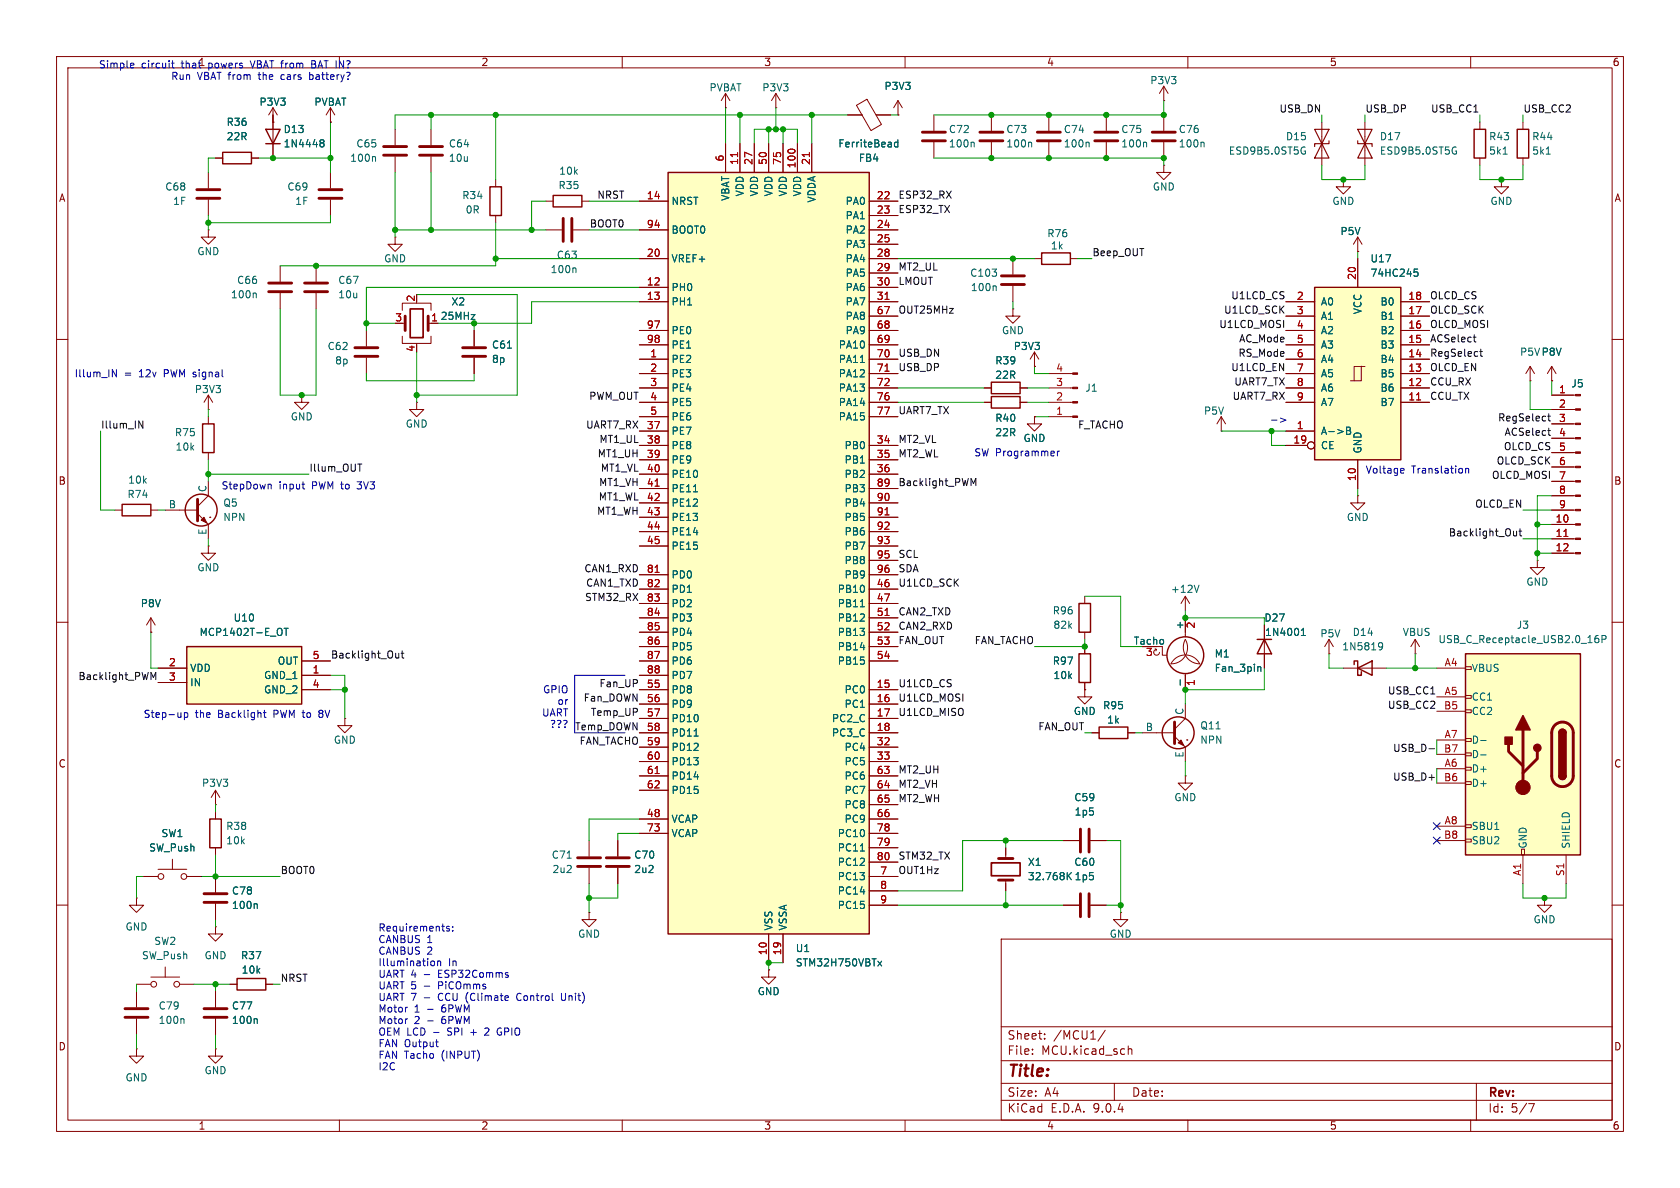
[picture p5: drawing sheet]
<svg xmlns="http://www.w3.org/2000/svg" width="297mm" height="210mm" viewBox="0 0 297 210" stroke-linecap="round" stroke-linejoin="round" font-family="sans-serif">
<g fill="none" stroke="#840000" stroke-width=".18">
<path d="M10 10h277v190h-277zM12 12h273v186h-273zM48.3 19.1l-.8 1.2M48.3 19.1l.7 1.2M48.3 19.1v2.5M60 10v2M110 10v2M128.3 19.1h.1M128.3 16.5l-.8 1.3M128.3 16.5l.7 1.3M128.3 16.5v2.6M137.2 19.1h.1"/>
<path d="M137.2 16.5l-.8 1.3M137.2 16.5l.7 1.3M137.2 16.5v2.6M151.4 18.6l1.9-1 2.5 4.4-1.8 1.1zM160 10v2M210 10v2M260 10v2M48.3 21.6h.1M96.5 35.6h1.3M102.9 35.6h1.2M149.9 20.3h2.5M154.9 20.3h2.6"/>
<path d="M241.3 21.6v7.6M261.6 21.6v1.3M261.6 27.9v1.3M265.4 31.8v1.2h1.3l-1.3 1.3-1.2-1.3h1.2M265.4 31.8h.1M269.2 21.6v1.3M269.2 27.9v1.3M64.8 58.4v2.8M96.5 40.6h2.8M101.3 40.6h2.8M179.1 54.6v1.3h1.2l-1.2 1.3-1.3-1.3h1.3M179.1 54.6h.1"/>
<path d="M179.1 45.7v2.8M179.1 50.5v2.8M10 60h2M36.8 72.4h.1M36.8 69.9l-.7 1.2M36.8 69.9l.8 1.2M36.8 69.9v2.5M36.8 73.7v1.2M53.3 69.9v1.2h-1.2l1.2 1.3 1.3-1.3h-1.3M53.3 69.9h.1M64.8 63.2v2.8M185.4 73.7h4.2"/>
<path d="M185.4 71.1h4.2M185.4 68.6h4.2M185.4 66h4.2M285 60h2M36.8 80v1.3M10 110h2M26.7 111.8h.1M26.7 109.2l-.8 1.3M26.7 109.2l.7 1.3M26.7 109.2v2.6M191.8 114.3v1.3M204.2 114.7l.3 .1"/>
<path d="M204.5 114.8l-.3 .1-.2 .2 .1 .6 .5 .1 .3-.2 .1-.3M204.5 114.8l-.2 .3M205.5 114.3v1.5h.7M209.5 113a2.86 2.86 0 0 1-2.5 4.3 2.84 2.84 0 0 1 2.6-1.5 2.84 2.84 0 0 1 2.5 1.5 2.92 2.92 0 0 1-2.6-4.3zM209.5 105.4v2.6M209.5 109.2v3.4M209.5 119.1v2.8M209.5 105.4l-.7 1.3M209.5 105.4l.8 1.3M285 110h2M61 127v1.3h1.2l-1.2 1.2-1.3-1.2h1.3M61 127h.1"/>
<path d="M191.8 121.9v1.3h1.2l-1.2 1.3-1.3-1.3h1.3M191.8 121.9h.1M191.8 120.7v1.2M193 129.5h1.3M199.4 129.5h1.3M201.9 129.5h5.7M207.6 130.2l1.9 1.9v2.5M209.5 137.2v1.2h1.3l-1.3 1.3-1.2-1.3h1.2M209.5 137.2h.1M209.5 124.5v2.5l-1.9 1.9M209.8 130.8h.1M109.2 148.6v2.8"/>
<path d="M109.2 153.4v2.8M177.8 149.9v1.9M177.8 155.6v1.9M188 148.6h2.8M192.8 148.6h2.8M10 160h2M135.9 171.5v1.2h1.3l-1.3 1.3-1.3-1.3h1.3M135.9 171.5h.1M177 166h108v32h-108zM285 160h2M60 198v2M110 198v2"/>
<path d="M160 198v2M177 194.5h108M177 191.5h108M177 187.5h108M177 181.5h108M182.5 186.3v.1M182.5 185.5v.1M184.7 183.6v.1M184.7 182.8v.1M195.4 182.1l-1.3 2M197 191.5v3M199.5 184.9v1.5"/>
<path d="M199.5 185.5l.2-.1 .3 .1 .1 .9M210 198v2M260 198v2M261 191.5v6.5M270.2 195.1h1l-.6 1.5"/>
</g>
<g fill="none" stroke="#840000" stroke-width=".51">
<path d="M99.6 38.6v4.1M101.1 38.6v4.1M177 50.3h4.1M177 48.8h4.1M62.7 63h4.1M62.7 61.5h4.1M207.6 127.6v3.8M107.2 151.6h4.1M107.2 153.2h4.1M176.5 151.8h2.6M176.5 155.6h2.6M191 146.6v4"/>
<path d="M192.5 146.6v4"/>
</g>
<path d="M175.3 152.5h5v2.3h-5z" fill="none" stroke="#840000" stroke-width=".3"/>
<g fill="none" stroke="#006464" stroke-width=".18">
<path d="M158.7 24.7v1.3M158.7 25.2l-.3-.1-.3 .3 .1 .5h.5M257.1 26h.3M257.3 26.7h.2v.4l-.4 .1M265.7 27.2h.8M273.4 27.2h.7M101.6 47.4l.2 .1v.7M175.9 50.5l.2 .2v.7M212 103.4l-.5 1.3M222.4 117.9h.4l.1 .8M208.6 120.2v.9M188.9 154.8l.5 .7"/>
<path d="M189.4 154.2l-.7 .8"/>
</g>
<g fill="none" stroke="#840000" stroke-width=".25">
<path d="M97.8 34.5h5.1v2.1h-5.1zM260.6 22.9h2v5h-2zM268.2 22.9h2.1v5h-2.1zM35.8 74.9h2v5.1h-2zM190.8 115.6h2v5.1h-2zM194.3 128.5h5.1v2.1h-5.1z"/>
<circle cx="209.5" cy="115.8" r="3.3"/>
<circle cx="208.3" cy="129.5" r="2.82"/>
</g>
<g fill="#840000" stroke="#840000" stroke-width=".18">
<path d="M189.6 73.5h.9v.3h-.9z"/>
<path d="M189.6 71h.9v.2h-.9z"/>
<path d="M189.6 68.5h.9v.2h-.9z"/>
<path d="M189.6 65.9h.9v.3h-.9z"/>
<path d="M208.3 131.3l.5-.5 .5 1z"/>
</g>
<path d="M240 24.9v.5h2.6v.5M240 22.9h2.6l-1.3 2.5zM241.3 25.4l1.3 2.5h-2.6z" fill="none" stroke="#840000" stroke-width=".2"/>
<path d="M33 114.3h20.3v10.2h-20.3z" fill="#ffffc2"/>
<g fill="none" stroke="#840000" stroke-width=".25">
<path d="M21.6 89.2h5.1v2h-5.1zM33 114.3h20.3v10.2h-20.3zM41.9 173h5.1v2h-5.1z"/>
<circle cx="35.6" cy="90.2" r="2.82"/>
</g>
<g fill="none" stroke="#840000" stroke-width=".18">
<path d="M205.7 17.8h.1M205.7 15.2v2.6M205.7 15.2l-.7 1.3M205.7 15.2l.8 1.3M36.8 30.5v2.8M36.8 35.3v2.8M205.7 20.3v2.8M205.7 25.1v2.8M233.7 21.6v7.6M237.5 31.8v1.2h1.3l-1.3 1.3-1.3-1.3h1.3M237.5 31.8h.1M36.8 40.6v1.3h-1.2l1.2 1.3 1.3-1.3h-1.3"/>
<path d="M36.8 40.6h.1M240 44.5h.1M240 41.9l-.7 1.3M240 41.9l.8 1.3M240 41.9v2.6M20.3 90.2h1.3M26.7 90.2h1.2M29.2 90.2h5.7M34.9 90.8l1.9 1.9v2.6M36.8 96.5v1.3h-1.2l1.2 1.3 1.3-1.3h-1.3M36.8 96.5h.1M36.8 85.1v2.5l-1.9 1.9"/>
<path d="M37.1 91.4h.1M271.8 99.1v1.2h-1.3l1.3 1.3 1.2-1.3h-1.2M271.8 99.1h.1M27.9 118.1h5.1M53.3 116.8h5.1M53.3 119.4h5.1M27.9 120.7h5.1M53.3 121.9h5.1M38.1 154.9v2.8M38.1 159.8v2.8M273 158.8v1.2h1.3l-1.3 1.3-1.2-1.3h1.2M273 158.8h.1"/>
<path d="M38.1 163.8v1.3h1.3l-1.3 1.3-1.3-1.3h1.3M38.1 163.8h.1M40.6 174h1.3M47 174h1.3"/>
</g>
<path d="M212.7 25.1l.2 .2v.7M230.4 26h.3M230.5 26.7h.3v.4l-.4 .1M50.2 111.1h.8M50.6 111.1v1.2M45.3 159.8l.2 .1v.7" fill="none" stroke="#006464" stroke-width=".18"/>
<path d="M34.8 33.5h4.1M34.8 35.1h4.1M203.7 24.9h4.1M203.7 23.4h4.1M34.9 88.3v3.8M36.1 158h4M36.1 159.5h4" fill="none" stroke="#840000" stroke-width=".51"/>
<path d="M35.6 91.9l.5-.5 .5 1.1z" fill="#840000" stroke="#840000" stroke-width=".18"/>
<path d="M232.4 22.9h2.5l-1.2 2.5zM233.7 25.4l1.2 2.5h-2.5zM234.9 24.9v.5h-2.5v.5" fill="none" stroke="#840000" stroke-width=".2"/>
<path d="M259.1 115.6h20.3v35.5h-20.3z" fill="#ffffc2"/>
<g fill="none" stroke="#840000" stroke-width=".18">
<path d="M58.4 19.1l-.7 1.2M58.4 19.1l.8 1.2M58.4 19.1v2.5M38.1 27.9h1.3M44.4 27.9h1.3M48.3 20.3v7.6M58.4 21.6h.1M58.4 30.5v2.8M58.4 35.3v2.8M69.8 22.9v2.8M69.8 27.7v2.8M49.5 47v2.8"/>
<path d="M49.5 51.8v2.8M55.9 47v2.8M55.9 51.8v2.8M69.8 41.9v1.3h-1.2l1.2 1.3 1.3-1.3h-1.3M69.8 41.9h.1M71.1 54.9v-1.3h5.1v1.3M71.1 59.4v1.3h5.1v-1.3M71.1 57.2h.5M76.2 57.2h1.3M83.8 58.4v2.8M73.7 71.1v1.3h-1.3l1.3 1.3 1.2-1.3h-1.2M73.7 71.1h.1"/>
<path d="M73.7 60.7v.3M83.8 63.2v2.8M270.5 67.3h.1M270.5 64.8l.8 1.2M270.5 64.8l-.8 1.2M270.5 64.8v2.5M274.3 67.3h.1M274.3 69.9h4.2M274.3 72.4h4.2M274.3 74.9h4.2M274.3 77.5h4.2M274.3 64.8l.8 1.2"/>
<path d="M274.3 64.8l-.7 1.2M274.3 64.8v2.5M274.3 80h4.2M274.3 82.6h4.2M274.3 85.1h4.2M274.3 87.6h4.2M274.3 90.2h4.2M274.3 92.7h4.2M274.3 95.3h4.2M274.3 97.8h4.2M223.5 110.5v7.6M234.9 115.6h.1"/>
<path d="M234.9 113l-.7 1.3M234.9 113l.8 1.3M234.9 113v2.6M237.5 118.1h7.6M250.2 115.6h.1M250.2 113l-.8 1.3M250.2 113l.8 1.3M250.2 113v2.6M254 118.1h5.1M259.1 117.9h1v.5h-1zM38.1 139.7l-.8 1.3M38.1 139.7l.8 1.3"/>
<path d="M38.1 139.7v2.5M254 123.2h5.1M254 125.7h5.1M254 130.8h5.1M254 133.4h5.1M254 135.9h5.1M254 138.4h5.1M259.1 122.9h1v.5h-1zM259.1 125.5h1v.5h-1zM259.1 130.6h1v.5h-1zM259.1 133.1h1v.5h-1zM259.1 135.6h1v.5h-1z"/>
<path d="M259.1 138.2h1v.5h-1zM24.1 158.8v1.2h1.3l-1.3 1.3-1.2-1.3h1.2M24.1 158.8h.1M25.4 154.9h2.5M27.9 153.7h5.1M30.5 151.9v1.8M33 154.9h2.6M38.1 142.2h.1M38.1 143.5v1.3M38.1 149.9v1.2M254 146.1h5.1M254 148.6h5.1"/>
<path d="M259.1 145.8h1v.5h-1zM259.1 148.3h1v.5h-1zM269 150.1h.5v1h-.5zM269.2 151.1v5.1M276.9 151.1v5.1M24.1 175.3v2.8M24.1 174h2.6M26.7 172.7h5M29.2 170.9v1.8M31.7 174h2.6M24.1 185.4v1.3h1.3l-1.3 1.3-1.2-1.3h1.2M24.1 185.4h.1"/>
<path d="M24.1 180.1v2.8"/>
<circle cx="28.4" cy="154.9" r=".51"/>
<circle cx="32.5" cy="154.9" r=".51"/>
<circle cx="27.2" cy="174" r=".51"/>
<circle cx="31.2" cy="174" r=".51"/>
</g>
<path d="M39.4 26.9h5v2.1h-5zM47 22.9h2.5l-1.2 2.5zM47 25.4h2.5M222.2 113h2.6M223.5 113l1.3 2.6h-2.6zM239.4 117.5v-.7h.6v2.6h.7v-.7M240 118.1l2.6-1.3v2.6zM259.1 115.6h20.3v35.5h-20.3zM275.6 129.5a.64 .64 0 0 1 .6-.6 .64 .64 0 0 1 .7 .6M275.6 137.2a.64 .64 0 0 0 .6 .6 .64 .64 0 0 0 .7-.6M37.1 144.8h2v5.1h-2z" fill="none" stroke="#840000" stroke-width=".25"/>
<g fill="none" stroke="#840000" stroke-width=".51">
<path d="M56.4 33.5h4.1M56.4 35.1h4.1M67.8 25.9h4.1M67.8 27.4h4.1M47.5 50h4.1M47.5 51.6h4.1M53.8 50h4.1M53.8 51.6h4.1M71.6 55.9v2.5M75.7 55.9v2.5M81.8 61.5h4.1M81.8 63h4.1"/>
<path d="M266.7 131.6v1.2l2.5 2.6M269.2 129v10.2M271.8 132.8v1.3l-2.6 2.6M274.9 128.2a1.91 1.91 0 0 1 2-.4 1.91 1.91 0 0 1 1.2 1.7v7.7a1.91 1.91 0 0 1-1.9 1.9 1.91 1.91 0 0 1-1.9-1.9v-7.8l.2-.6zM22.1 178.3h4.1M22.1 179.8h4.1"/>
</g>
<g fill="#840000" stroke="#840000" stroke-width=".25">
<path d="M275.6 129.5h1.3v7.7h-1.3z"/>
<path d="M275.8 129.1a.64 .64 0 0 1 .7-.1 .64 .64 0 0 1 .4 .5h-1.3z"/>
<path d="M275.6 137.2h1.3a.64 .64 0 0 1-.7 .6 .64 .64 0 0 1-.6-.6z"/>
<path d="M269.2 126.5l1.3 2.5h-2.5z"/>
<path d="M266.1 130.3h1.2v1.3h-1.2z"/>
<circle cx="271.8" cy="132.2" r=".63"/>
</g>
<g fill="#840000" stroke="#840000" stroke-width=".18">
<path d="M278.5 69.7h.9v.3h-.9z"/>
<path d="M278.5 72.3h.9v.2h-.9z"/>
<path d="M278.5 74.8h.9v.3h-.9z"/>
<path d="M278.5 77.3h.9v.3h-.9z"/>
<path d="M278.5 79.9h.9v.2h-.9z"/>
<path d="M278.5 82.4h.9v.3h-.9z"/>
<path d="M278.5 85h.9v.2h-.9z"/>
<path d="M278.5 87.5h.9v.3h-.9z"/>
<path d="M278.5 90h.9v.3h-.9z"/>
<path d="M278.5 92.6h.9v.2h-.9z"/>
<path d="M278.5 95.1h.9v.3h-.9z"/>
<path d="M278.5 97.7h.9v.2h-.9z"/>
<circle cx="269.2" cy="139.2" r="1.27"/>
</g>
<g fill="none" stroke="#006464" stroke-width=".18">
<path d="M56.7 25.2l.1 .1M56.7 24.8l.3-.1 .2 .1 .1 .2-.3 .3M56.8 25.3h.2M56.8 25.3h-.1M57 25.3l.3 .2-.1 .4-.2 .1-.3-.1M66.2 27.7l.2 .2v.6M45.1 51.8l.2 .2v.6M89.7 61.5h.7M230.1 112.3h.7M230.1 111.4l.3-.3v1.2M243.8 113.7l.4-.1 .2 .1a.84 .84 0 0 1-.3 1.2h-.3M244.4 114.2l-.2 .2-.4-.1"/>
<path d="M282.5 112.3l-.3 .1a.86 .86 0 0 0 0 1.2l.4-.1 .1-.4-.3-.3h-.2l-.3 .3M283.2 113l.6-.1 .1-.1v-.3l-.7-.2v1.3M261.8 130.9h.9M261.8 133.4h.9M32.3 180.1l.2 .2v.6"/>
</g>
<path d="M276.5 94.8h.7" fill="none" stroke="#a90000" stroke-width=".18"/>
<path d="M72.5 54.6h2.3v5.1h-2.3z" fill="none" stroke="#840000" stroke-width=".3"/>
<path d="M232.4 50.8h15.2v30.5h-15.2z" fill="#ffffc2"/>
<g fill="none" stroke="#840000" stroke-width=".18">
<path d="M158.7 17.8l-.7 1.3M158.7 17.8l.8 1.3M158.7 17.8v2.5M76.2 22.9v2.8M76.2 27.7v2.8M87.6 31.8v1.2M87.6 38.1v1.3M158.7 20.3h.1M165.1 20.3v2.8M165.1 25.1v2.8M175.3 20.3v2.8M175.3 25.1v2.8"/>
<path d="M227.3 53.3h5.1M227.3 55.9h5.1M227.3 58.4h5.1M240 45.7v5.1M247.6 53.3h5.1M247.6 55.9h5.1M247.6 58.4h5.1M215.9 76.2h.1M215.9 73.7l-.8 1.2M215.9 73.7l.8 1.2M215.9 73.7v2.5M227.3 61h5.1"/>
<path d="M227.3 63.5h5.1M227.3 66h5.1M227.3 68.6h5.1M227.3 71.1h5.1M227.3 76.2h5.1M227.3 78.7h3.8M240.7 64.8h-1.3v2.5M241.3 64.8h-.6v2.5h-1.9M247.6 61h5.1M247.6 63.5h5.1M247.6 66h5.1M247.6 68.6h5.1"/>
<path d="M247.6 71.1h5.1M240 87.6v1.3h1.3l-1.3 1.3-1.2-1.3h1.2M240 87.6h.1M240 81.3v5.1M104.1 148.6v2.8M104.1 153.4v2.8M38.1 175.3v2.8M38.1 185.4v1.3h1.3l-1.3 1.3-1.3-1.3h1.3M38.1 185.4h.1M38.1 180.1v2.8"/>
<circle cx="231.8" cy="78.7" r=".63"/>
</g>
<path d="M86.6 33h2v5.1h-2zM232.4 50.8h15.2v30.5h-15.2z" fill="none" stroke="#840000" stroke-width=".25"/>
<path d="M172 25.1l.2 .2v.7M182.2 25.1l.2 .2v.7M250 47.6h.6M250.1 48.1h.3l.3 .2-.1 .5h-.5M238.1 75.5h.4l.2 .3-.2 .3 .2 .1 .1 .3-.3 .3h-.4zM238.1 76.1h.4M100.3 151.7h.7M45.3 180.1l.2 .2v.6" fill="none" stroke="#006464" stroke-width=".18"/>
<path d="M250.4 70.7h.8" fill="none" stroke="#a90000" stroke-width=".18"/>
<path d="M74.2 25.9h4M74.2 27.4h4M163.1 24.9h4M163.1 23.4h4M173.2 24.9h4.1M173.2 23.4h4.1M102.1 151.6h4.1M102.1 153.2h4.1M36.1 178.3h4M36.1 179.8h4" fill="none" stroke="#840000" stroke-width=".51"/>
<path d="M118.1 30.5h35.6v134.6h-35.6z" fill="#ffffc2"/>
<path d="M118.1 30.5h35.6v134.6h-35.6zM184.1 44.7h5.1v2h-5.1zM175.3 67.6h5v2h-5zM175.3 70.1h5v2h-5zM190.8 106.7h2v5.1h-2z" fill="none" stroke="#840000" stroke-width=".25"/>
<g fill="none" stroke="#840000" stroke-width=".18">
<path d="M38.1 27.9h1.3M44.4 27.9h1.3M48.3 21.6h.1M48.3 20.3v2.6M48.3 25.4v2.5M58.4 21.6h.1M113 35.6h5.1M128.3 25.4v5.1M130.8 25.4v5.1M133.3 25.4v5.1M135.9 25.4v5.1M138.4 25.4v5.1"/>
<path d="M141 25.4v5.1M143.5 25.4v5.1M149.9 20.3h2.5M153.7 35.6h5M153.7 38.1h5M154.9 20.3h2.6M158.7 20.3h.1M185.4 20.3v2.8M185.4 25.1v2.8M195.6 20.3v2.8M195.6 25.1v2.8M205.7 29.2v1.3h1.3l-1.3 1.3-1.2-1.3h1.2"/>
<path d="M205.7 29.2h.1M76.2 57.2h1.3M83.8 58.4v2.8M113 40.6h5.1M113 45.7h5.1M113 50.8h5.1M113 53.3h5.1M113 58.4h5.1M153.7 40.6h5M153.7 45.7h5M153.7 50.8h5M153.7 53.3h5"/>
<path d="M153.7 58.4h5M153.7 43.2h5M153.7 48.3h5M153.7 55.9h5M182.9 45.7h1.2M189.2 45.7h1.3M227.3 53.3h5.1M227.3 58.4h5.1M227.3 55.9h5.1M240 44.5h.1M240 45.7v5.1M247.6 53.3h5.1"/>
<path d="M247.6 58.4h5.1M247.6 55.9h5.1M83.8 63.2v2.8M113 61h5.1M113 63.5h5.1M113 66h5.1M113 68.6h5.1M113 71.1h5.1M113 73.7h5.1M113 76.2h5.1M113 78.7h5.1M153.7 61h5"/>
<path d="M153.7 63.5h5M153.7 66h5M153.7 68.6h5M153.7 71.1h5M153.7 73.7h5M153.7 78.7h5M174 68.6h1.3M174 71.1h1.3M180.3 68.6h1.3M180.3 71.1h1.3M182.9 64.8h.1M182.9 73.7v1.2h1.2l-1.2 1.3-1.3-1.3h1.3"/>
<path d="M182.9 73.7h.1M182.9 62.2l-.8 1.3M182.9 62.2l.7 1.3M182.9 62.2v2.6M227.3 61h5.1M227.3 63.5h5.1M227.3 66h5.1M227.3 68.6h5.1M227.3 71.1h5.1M227.3 76.2h5.1M227.3 78.7h3.8M247.6 61h5.1"/>
<path d="M247.6 63.5h5.1M247.6 66h5.1M247.6 68.6h5.1M247.6 71.1h5.1M274.3 67.3h.1M274.3 69.9h3.8M274.3 72.4h3.8M274.3 74.9h3.8M274.3 77.5h3.8M113 81.3h5.1M113 83.8h5.1M113 86.4h5.1"/>
<path d="M113 88.9h5.1M113 91.4h5.1M113 94h5.1M113 96.5h5.1M153.7 81.3h5M153.7 83.8h5M153.7 86.4h5M153.7 88.9h5M153.7 91.4h5M153.7 94h5M153.7 96.5h5M153.7 99.1h5"/>
<path d="M240 81.3v5.1M274.3 80h3.8M274.3 82.6h3.8M274.3 85.1h3.8M274.3 87.6h3.8M274.3 90.2h3.8M274.3 92.7h3.8M274.3 95.3h3.8M274.3 97.8h3.8M26.7 111.8h.1M27.9 118.1h5.1M53.3 116.8h5.1"/>
<path d="M53.3 119.4h5.1M113 101.6h5.1M113 104.1h5.1M113 106.7h5.1M113 109.2h5.1M113 111.8h5.1M113 114.3h5.1M113 116.8h5.1M113 119.4h5.1M153.7 101.6h5M153.7 104.1h5M153.7 106.7h5"/>
<path d="M153.7 109.2h5M153.7 111.8h5M153.7 114.3h5M153.7 116.8h5M191.8 105.4v1.3M191.8 111.8v1.2M191.8 114.3v1.3M209.5 109.2v2.6M209.5 119.4v2.5M223.5 110.5v2.5M223.5 115.6v2.5M27.9 120.7h5.1"/>
<path d="M53.3 121.9h5.1M113 121.9h5.1M113 124.5h5.1M113 127h5.1M113 129.5h5.1M113 132.1h5.1M113 134.6h5.1M113 137.2h5.1M113 139.7h5.1M153.7 121.9h5M153.7 124.5h5M153.7 127h5"/>
<path d="M153.7 129.5h5M153.7 132.1h5M153.7 134.6h5M153.7 137.2h5M153.7 139.7h5M191.8 121.9h.1M191.8 120.7v1.2M193 129.5h1.3M199.4 129.5h1.3M25.4 154.9h2.5M33 154.9h2.6M38.1 154.9v2.8"/>
<path d="M38.1 159.8v2.8M109.2 148.6v2.8M109.2 153.4v2.8M113 144.8h5.1M113 147.3h5.1M153.7 144.8h5M153.7 147.3h5M153.7 142.2h5M153.7 149.9h5M153.7 152.4h5M153.7 154.9h5M153.7 157.5h5"/>
<path d="M177.8 149.9v1.2M177.8 156.2v1.3M188 148.6h2.8M192.8 148.6h2.8M38.1 175.3v2.8M40.6 174h1.3M47 174h1.3M104.1 161.3v1.3h1.3l-1.3 1.2-1.2-1.2h1.2M104.1 161.3h.1M135.9 171.5h.1M135.9 165.1v5.1M138.4 165.1v5.1"/>
<path d="M153.7 160h5M188 160h2.8M192.8 160h2.8M198.1 161.3v1.3h1.3l-1.3 1.2-1.3-1.2h1.3M198.1 161.3h.1M38.1 180.1v2.8"/>
<circle cx="231.8" cy="78.7" r=".63"/>
</g>
<g fill="none" stroke="#006464" stroke-width=".18">
<path d="M56.7 25.2l.1 .1M56.7 24.8l.3-.1 .2 .1 .1 .2-.3 .3M56.8 25.3h.2M56.8 25.3h-.1M57 25.3l.3 .2-.1 .4-.2 .1-.3-.1M158.7 25.2l-.3-.1-.3 .3 .1 .5h.5M158.7 24.7v1.3M192.4 25.1l.1 .2v.7M202.5 25.1l.2 .2v.7M250 47.6h.6M250.1 48.1h.3l.3 .2-.1 .5h-.5M89.7 61.5h.7"/>
<path d="M152.1 64.1h.7M238.1 75.5h.4l.2 .3-.2 .3 .2 .1 .1 .3-.3 .3h-.4zM238.1 76.1h.4M122.6 86.9h.7M50.2 111.1h.8M50.6 111.1v1.2M152.1 107.3h.7M222.4 117.9h.4l.1 .8M230.1 112.3h.7M230.1 111.4l.3-.3v1.2M122.7 130.1h.7M208.6 120.2v.9"/>
<path d="M45.3 159.8l.2 .1v.7M152.1 150.4h.7M188.9 154.8l.5 .7M189.4 154.2l-.7 .8M155.2 169.9l.7 .9M155.9 169.9l-.7 .9M45.3 180.1l.2 .2v.6"/>
</g>
<path d="M130.4 27v.7M143.1 27v.7M156.5 52.9h.7M156.5 65.6h.7M250.4 70.7h.8M115.8 85.9h.7M156.5 91h.7M276.5 94.8h.7M115.8 101.2h.7M156.5 108.8h.7M115.8 136.7h.7" fill="none" stroke="#a90000" stroke-width=".18"/>
<path d="M183.4 24.9h4.1M183.4 23.4h4.1M193.5 24.9h4.1M193.5 23.4h4.1M191 158v4.1M192.5 158v4.1" fill="none" stroke="#840000" stroke-width=".51"/>
<g fill="none" stroke="#0f0f0f" stroke-width=".18">
<path d="M260.5 59.6h.4M24.5 74.4l.8 1.3v-1.3M260.6 60.3l.3 .1M261.6 62.1h.5M261.8 61.7v1.1l.3 .2M273.6 76.1h.5M273.6 73.6h.5M273.8 76.8l.3 .2M273.8 73.1v1.1l.3 .2M63.2 82h.8M171.7 84.6l.4 .9 .4-.9v1.2M267.6 94.6l.1 .1 .4-.1"/>
<path d="M268.1 93.9v.8M268.5 93.9h.5M268.7 93.5v1.1l.3 .1M26.7 118.9l.4 .9 .4-.9v1.2M70.5 115.5v.8M70.5 116.2l-.2 .1h-.3M70.9 115.5h.5M71.1 115.1v1l.3 .2M252.6 132.4h1"/>
</g>
<g fill="none" stroke="#0000c2" stroke-width=".18">
<path d="M23.2 11.2h.4l.1 .3-.6 .1M23.6 11.9l-.4 .1M30.3 11.2h.5M30.5 10.7v1.1l.3 .2M44.2 10.7l.5 1.3M54.8 12.8v1.3M54.8 14l.1 .1M54.9 13.2l-.1 .1M55.1 11.3h.4M55.5 10.7h-.4v1.3h.5M19.9 65.4l.7 1.2v-1.2M186.9 79.7v.9"/>
<path d="M187.3 79.7l-.4 .3M224.8 74.3h1M226.4 73.9l.9 .4-.9 .3M47.6 85.6l.3 .2v.6M53.4 85.6h.5M53.6 86.4h.3M247.8 82.8l.4 .1v.2l-.6 .1M248.2 83.6h-.4M259.1 82.9l.2-.1 .3 .1v.7M259.1 82.8v.8M110.5 119.4h-8.9v10.1h8.9M32.6 126v1.2"/>
<path d="M32.6 126h.4l.2 .2-.1 .6h-.5M46.6 126h.5M46.7 125.6v1l.4 .2M56.5 125.6l-.1 .2 .1 .2M56.5 126.2l-.1 .1 .1 .5M71.9 178.1h.1M76.2 170l.4-.1 .2 .2-.1 .6h-.3l-.2-.1M77.4 170l.1-.1h.3l.1 .8M77.4 169.9v.8M79.4 163.8l-.3-.1-.2 .2 .1 .2 .4 .1v.3h-.5M80 164.5v.1M80 163.8v.1"/>
<path d="M91.6 175.7l-.3 .4 .3 .7M99.3 175.6v1l.1 .2 .3 .1M71.9 180.1h.1M77 184.2h.5M77.4 185h.1M85.9 181.7l-.2 .1M86.4 182.3l-.8 .7h.8M87.9 182.4l.1 .4 .3 .2M88.3 181.7l-.3 .2-.1 .4"/>
</g>
<g fill="none" stroke="#009600" stroke-width=".18">
<path d="M128.3 19.1v6.3M137.2 19.1v3.8M205.7 17.8v2.5h-40.6M36.8 38.1v2.5M38.1 27.9h-1.3v2.6M45.7 27.9h12.7M48.3 20.3v1.3M58.4 21.6v8.9M58.4 38.1v1.3h-21.6M69.8 30.5v11.4M76.2 20.3v2.6M76.2 30.5v10.1"/>
<path d="M87.6 39.4v7.6h-38.1M87.6 20.3v11.5M96.5 35.6h-2.5v5M104.1 35.6h8.9M130.8 20.3v5.1M133.3 25.4v-2.5h7.7v2.5M135.9 22.9v2.5M138.4 22.9v2.5M143.5 20.3v5.1M149.9 20.3h-80.1v2.6M157.5 20.3h1.2M165.1 27.9h40.6v1.3"/>
<path d="M233.7 29.2v2.6h7.6v-2.6M233.7 20.3v1.3M241.3 20.3v1.3M261.6 20.3v1.3M261.6 29.2v2.6h7.6v-2.6M269.2 20.3v1.3M49.5 54.6v15.3h6.4v-15.3M64.8 57.2h5M69.8 40.6h26.7M73.7 52.1h17.7v17.8h-17.7M83.8 57.2v1.2M87.6 45.7h25.4"/>
<path d="M104.1 40.6h8.9M113 53.3h-19v3.9h-16.5M113 50.8h-48.2v7.6M158.7 45.7h24.2M179.1 53.3v1.3M190.5 45.7h2.5M240 44.5v1.2M17.8 76.2v14h2.5M36.8 72.4v1.3M64.8 66v1.3h19v-1.3M73.7 62.2v8.9M158.7 68.6h15.3"/>
<path d="M158.7 71.1h15.3M181.6 68.6h3.8M181.6 71.1h3.8M182.9 73.7h2.5M182.9 64.8v1.2h2.5M215.9 76.2h11.4M224.8 76.2v2.5h2.5M270.5 67.3v5.1h3.8M274.3 67.3v2.6M27.9 90.2h1.3M36.8 81.3v3.8M36.8 95.3v1.2"/>
<path d="M36.8 83.8h17.8M240 86.4v1.2M269.2 90.2h5.1M269.2 95.3h5.1M271.8 97.8h2.5M271.8 92.7h2.5M274.3 87.6h-2.5v11.5M26.7 111.8v6.3h1.2M58.4 119.4h2.6v7.6M191.8 113v1.3h-8.9M191.8 105.4h6.3v8.9h3.8M209.5 108v1.2h14"/>
<path d="M223.5 118.1v3.8h-14v2.6M234.9 115.6v2.5h2.6M245.1 118.1h8.9M250.2 115.6v2.5M58.4 121.9h2.6M191.8 129.5h1.2M200.7 129.5h1.2M209.5 134.6v2.6M254 130.8v2.6M254 135.9v2.5M25.4 154.9h-1.3v3.9M35.6 154.9h13.9"/>
<path d="M38.1 142.2v1.3M38.1 151.1v3.8M104.1 156.2v5.1M109.2 156.2v2.6h-5.1M113 147.3h-3.8v1.3M113 144.8h-8.9v3.8M177.8 148.6v1.3M177.8 157.5v2.5M188 148.6h-17.8v8.9h-11.5M195.6 148.6h2.5v12.7M269.2 156.2v2.6h7.7v-2.6M24.1 174v1.3"/>
<path d="M34.3 174h6.3M38.1 162.6v1.2M38.1 174v1.3M48.3 174h1.2M138.4 170.2h-2.5v1.3M158.7 160h29.3M195.6 160h2.5M24.1 182.9v2.5M38.1 182.9v2.5"/>
</g>
<path d="M253.4 145.4l1.2 1.3M253.4 148l1.2 1.2M254.6 145.4l-1.2 1.3M254.6 148l-1.2 1.2" fill="none" stroke="#000084" stroke-width=".18"/>
<g fill="#009600" stroke="#009600" stroke-width=".18">
<circle cx="64.8" cy="57.2" r=".46"/>
<circle cx="83.8" cy="57.2" r=".46"/>
<circle cx="73.7" cy="69.9" r=".46"/>
<circle cx="53.3" cy="69.9" r=".46"/>
<circle cx="36.8" cy="83.8" r=".46"/>
<circle cx="36.8" cy="39.4" r=".46"/>
<circle cx="58.4" cy="27.9" r=".46"/>
<circle cx="55.9" cy="47" r=".46"/>
<circle cx="48.3" cy="27.9" r=".46"/>
<circle cx="130.8" cy="20.3" r=".46"/>
<circle cx="76.2" cy="40.6" r=".46"/>
<circle cx="87.6" cy="45.7" r=".46"/>
<circle cx="69.8" cy="40.6" r=".46"/>
<circle cx="87.6" cy="20.3" r=".46"/>
<circle cx="76.2" cy="20.3" r=".46"/>
<circle cx="137.2" cy="22.9" r=".46"/>
<circle cx="138.4" cy="22.9" r=".46"/>
<circle cx="135.9" cy="22.9" r=".46"/>
<circle cx="143.5" cy="20.3" r=".46"/>
<circle cx="38.1" cy="174" r=".46"/>
<circle cx="38.1" cy="154.9" r=".46"/>
<circle cx="104.1" cy="158.8" r=".46"/>
<circle cx="94" cy="40.6" r=".46"/>
<circle cx="61" cy="121.9" r=".46"/>
<circle cx="135.9" cy="170.2" r=".46"/>
<circle cx="198.1" cy="160" r=".46"/>
<circle cx="177.8" cy="160" r=".46"/>
<circle cx="177.8" cy="148.6" r=".46"/>
<circle cx="191.8" cy="114.3" r=".46"/>
<circle cx="209.5" cy="121.9" r=".46"/>
<circle cx="209.5" cy="109.2" r=".46"/>
<circle cx="265.4" cy="31.8" r=".46"/>
<circle cx="237.5" cy="31.8" r=".46"/>
<circle cx="224.8" cy="76.2" r=".46"/>
<circle cx="273" cy="158.8" r=".46"/>
<circle cx="250.2" cy="118.1" r=".46"/>
<circle cx="271.8" cy="92.7" r=".46"/>
<circle cx="271.8" cy="97.8" r=".46"/>
<circle cx="175.3" cy="27.9" r=".46"/>
<circle cx="175.3" cy="20.3" r=".46"/>
<circle cx="185.4" cy="20.3" r=".46"/>
<circle cx="205.7" cy="27.9" r=".46"/>
<circle cx="185.4" cy="27.9" r=".46"/>
<circle cx="195.6" cy="27.9" r=".46"/>
<circle cx="195.6" cy="20.3" r=".46"/>
<circle cx="179.1" cy="45.7" r=".46"/>
<circle cx="205.7" cy="20.3" r=".46"/>
</g>
<text font-size="2.8" fill="#840000" x="178" y="190.9">Title:</text>
<g font-size="2.1" fill="#840000">
<text x="178" y="184">Sheet:</text>
<text x="186.2" y="184">/MCU1/</text>
<text x="178" y="186.7">File:</text>
<text x="184.1" y="186.7">MCU.kicad_sch</text>
<text x="178" y="196.9">KiCad</text>
<text x="178" y="194.1">Size:</text>
<text x="184.7" y="194.1">A4</text>
<text x="185.7" y="196.9">E.D.A.</text>
<text x="193.3" y="196.9">9.0.4</text>
<text x="200" y="194.1">Date:</text>
<text x="263" y="194.3">Rev:</text>
<text x="263" y="196.9">Id:</text>
<text x="267.1" y="196.9">5/7</text>
</g>
<g font-size="1.8" fill="#840000">
<text x="85" y="11.9">2</text>
<text x="135" y="11.9">3</text>
<text x="185" y="11.9">4</text>
<text x="235" y="11.9">5</text>
<text x="285" y="11.9">6</text>
<text x="10.3" y="35.9">A</text>
<text x="285.3" y="35.9">A</text>
<text x="10.3" y="85.9">B</text>
<text x="285.3" y="85.9">B</text>
<text x="10.3" y="135.9">C</text>
<text x="285.3" y="135.9">C</text>
<text x="10.3" y="185.9">D</text>
<text x="285.3" y="185.9">D</text>
<text x="35" y="199.9">1</text>
<text x="85" y="199.9">2</text>
<text x="135" y="199.9">3</text>
<text x="185" y="199.9">4</text>
<text x="235" y="199.9">5</text>
<text x="285" y="199.9">6</text>
</g>
<g font-size="1.8" fill="#0000c2">
<text x="17.4" y="12.3">Simple</text>
<text x="25" y="12.3">circuit</text>
<text x="30.2" y="14.3">Run</text>
<text x="32.2" y="12.3">that1 powers</text>
<text x="34.9" y="14.3">VBAT from</text>
<text x="44.8" y="12.3">VBAT from</text>
<text x="46" y="14.3">the</text>
<text x="50.1" y="14.3">cars</text>
<text x="55.4" y="14.3">battery?</text>
<text x="55.9" y="12.3">BAT IN?</text>
<text x="13.1" y="66.9">Illum_IN</text>
<text x="22" y="66.9">=</text>
<text x="24.7" y="66.9">12v</text>
<text x="29.3" y="66.9">PWM signal</text>
<text x="172.1" y="80.9">SW Programmer</text>
<text x="241.3" y="83.9">Voltage</text>
<text x="249.5" y="83.9">Translation</text>
<text x="39.1" y="86.7">StepDown</text>
<text x="49.3" y="86.7">input</text>
<text x="55.3" y="86.7">PWM to</text>
<text x="63.6" y="86.7">3V3</text>
<text x="95.9" y="122.8">GPIO</text>
<text x="98.4" y="124.8">or</text>
<text x="25.3" y="127.1">Step-up</text>
<text x="34.5" y="127.1">the</text>
<text x="38.6" y="127.1">Backlight</text>
<text x="48.6" y="127.1">PWM to</text>
<text x="57" y="127.1">8V</text>
<text x="95.7" y="126.9">UART</text>
<text x="97.1" y="128.9">???</text>
<text x="66.8" y="164.9">Requirements:</text>
<text x="66.8" y="166.9">CANBUS</text>
<text x="75.5" y="166.9">1</text>
<text x="66.8" y="169">CANBUS</text>
<text x="66.8" y="171">Illumination</text>
<text x="66.8" y="173.1">UART 4</text>
<text x="75" y="173.1">-</text>
<text x="75.5" y="169">2</text>
<text x="77.8" y="173.1">ESP32Comms</text>
<text x="79.3" y="171">In</text>
<text x="66.8" y="175.1">UART 5</text>
<text x="66.8" y="177.1">UART 7</text>
<text x="66.8" y="179.2">Motor</text>
<text x="73.2" y="179.2">1</text>
<text x="75" y="175.1">-</text>
<text x="75" y="177.1">-</text>
<text x="75.6" y="179.2">-</text>
<text x="77.8" y="175.1">PiCOmms</text>
<text x="77.8" y="177.1">CCU (Climate</text>
<text x="78.4" y="179.2">6PWM</text>
<text x="92" y="177.1">Control</text>
<text x="100.1" y="177.1">Unit)</text>
<text x="66.8" y="181.2">Motor</text>
<text x="66.8" y="183.3">OEM LCD -</text>
<text x="66.8" y="185.3">FAN Output</text>
<text x="73.2" y="181.2">2</text>
<text x="75.6" y="181.2">-</text>
<text x="78.4" y="181.2">6PWM</text>
<text x="79.4" y="183.3">SPI</text>
<text x="83.6" y="183.3">+</text>
<text x="86.4" y="183.3">2</text>
<text x="88.8" y="183.3">GPIO</text>
<text x="66.8" y="187.4">FAN Tacho</text>
<text x="66.8" y="189.4">I2C</text>
<text x="78.2" y="187.4">(INPUT)</text>
</g>
<g font-size="1.8" fill="#006464">
<text x="125.3" y="16.4">PVBAT</text>
<text x="134.7" y="16.4">P3V3</text>
<text x="156.3" y="16.1">P3V3</text>
<text x="203.2" y="15.1">P3V3</text>
<text x="40" y="22.5">R36</text>
<text x="45.8" y="18.9">P3V3</text>
<text x="50" y="23.7">D13</text>
<text x="55.5" y="18.9">PVBAT</text>
<text x="167.6" y="23.7">C72</text>
<text x="177.8" y="23.7">C73</text>
<text x="188" y="23.7">C74</text>
<text x="198.1" y="23.7">C75</text>
<text x="208.3" y="23.7">C76</text>
<text x="40" y="25">22R</text>
<text x="50" y="26.3">1N4448</text>
<text x="61.8" y="28.8">100n</text>
<text x="62.9" y="26.3">C65</text>
<text x="79.3" y="26.3">C64</text>
<text x="79.3" y="28.8">10u</text>
<text x="148.1" y="26.3">FerriteBead</text>
<text x="151.7" y="28.8">FB4</text>
<text x="167.6" y="26.3">100n</text>
<text x="177.8" y="26.3">100n</text>
<text x="188" y="26.3">100n</text>
<text x="198.1" y="26.3">100n</text>
<text x="208.3" y="26.3">100n</text>
<text x="217.1" y="27.5">ESD9B5.0ST5G</text>
<text x="227.2" y="25">D15</text>
<text x="243.8" y="25">D17</text>
<text x="243.8" y="27.5">ESD9B5.0ST5G</text>
<text x="263.2" y="27.5">5k1</text>
<text x="263.2" y="25">R43</text>
<text x="270.8" y="27.5">5k1</text>
<text x="270.8" y="25">R44</text>
<text x="29.1" y="33.9">C68</text>
<text x="50.7" y="33.9">C69</text>
<text x="81.6" y="35.4">R34</text>
<text x="98.6" y="33.6">R35</text>
<text x="98.8" y="31.1">10k</text>
<text x="129.1" y="35.6" transform="rotate(-90 129.1 35.6)">VBAT</text>
<text x="131.7" y="34.8" transform="rotate(-90 131.7 34.8)">VDD</text>
<text x="134.2" y="34.8" transform="rotate(-90 134.2 34.8)">VDD</text>
<text x="136.8" y="34.8" transform="rotate(-90 136.8 34.8)">VDD</text>
<text x="139.3" y="34.8" transform="rotate(-90 139.3 34.8)">VDD</text>
<text x="141.8" y="34.8" transform="rotate(-90 141.8 34.8)">VDD</text>
<text x="144.4" y="35.9" transform="rotate(-90 144.4 35.9)">VDDA</text>
<text x="203.7" y="33.9">GND</text>
<text x="30.5" y="36.4">1F</text>
<text x="52.1" y="36.4">1F</text>
<text x="82.2" y="37.9">0R</text>
<text x="118.6" y="36.4">NRST</text>
<text x="118.6" y="41.5">BOOT0</text>
<text x="149.4" y="36.4">PA0</text>
<text x="149.4" y="39">PA1</text>
<text x="149.4" y="41.5">PA2</text>
<text x="235.5" y="36.4">GND</text>
<text x="236.9" y="41.8">P5V</text>
<text x="263.4" y="36.4">GND</text>
<text x="34.8" y="45.3">GND</text>
<text x="67.8" y="46.6">GND</text>
<text x="98.3" y="45.9">C63</text>
<text x="118.6" y="46.6">VREF+</text>
<text x="149.4" y="44">PA3</text>
<text x="149.4" y="46.6">PA4</text>
<text x="185" y="42.1">R76</text>
<text x="185.7" y="44.3">1k</text>
<text x="242.2" y="46.6">U17</text>
<text x="40.7" y="52.9">100n</text>
<text x="41.8" y="50.4">C66</text>
<text x="59.7" y="50.4">C67</text>
<text x="59.7" y="52.9">10u</text>
<text x="97.2" y="48.5">100n</text>
<text x="118.6" y="51.7">PH0</text>
<text x="149.4" y="49.1">PA5</text>
<text x="149.4" y="51.7">PA6</text>
<text x="171.4" y="49.1">C103</text>
<text x="171.5" y="51.7">100n</text>
<text x="242.2" y="49.1">74HC245</text>
<text x="77.8" y="56.7">25MHz</text>
<text x="79.7" y="54.2">X2</text>
<text x="118.6" y="54.2">PH1</text>
<text x="118.6" y="59.3">PE0</text>
<text x="149.4" y="54.2">PA7</text>
<text x="149.4" y="56.7">PA8</text>
<text x="149.4" y="59.3">PA9</text>
<text x="177" y="59.3">GND</text>
<text x="233.4" y="54.2">A0</text>
<text x="233.4" y="56.7">A1</text>
<text x="233.4" y="59.3">A2</text>
<text x="240.9" y="55.6" transform="rotate(-90 240.9 55.6)">VCC</text>
<text x="244" y="54.2">B0</text>
<text x="244" y="56.7">B1</text>
<text x="244" y="59.3">B2</text>
<text x="57.8" y="62.1">C62</text>
<text x="59.2" y="64.6">8p</text>
<text x="86.9" y="64.4">8p</text>
<text x="86.9" y="61.8">C61</text>
<text x="118.6" y="61.8">PE1</text>
<text x="118.6" y="64.4">PE2</text>
<text x="148.2" y="61.8">PA10</text>
<text x="148.2" y="64.4">PA11</text>
<text x="175.9" y="64.6">R39</text>
<text x="179.1" y="62.1">P3V3</text>
<text x="233.4" y="61.8">A3</text>
<text x="233.4" y="64.4">A4</text>
<text x="244" y="61.8">B3</text>
<text x="244" y="64.4">B4</text>
<text x="268.6" y="63.1">P5V P8V</text>
<text x="272.4" y="63.1">P8V</text>
<text x="34.3" y="69.7">P3V3</text>
<text x="118.6" y="66.9">PE3</text>
<text x="118.6" y="69.4">PE4</text>
<text x="118.6" y="72">PE5</text>
<text x="148.2" y="66.9">PA12</text>
<text x="148.2" y="69.4">PA13</text>
<text x="148.2" y="72">PA14</text>
<text x="175.9" y="67.2">22R</text>
<text x="191.8" y="69.4">J1</text>
<text x="233.4" y="66.9">A5</text>
<text x="233.4" y="69.4">A6</text>
<text x="233.4" y="72">A7</text>
<text x="244" y="66.9">B5</text>
<text x="244" y="69.4">B6</text>
<text x="244" y="72">B7</text>
<text x="277.7" y="68.7">J5</text>
<text x="30.8" y="77.3">R75</text>
<text x="51.3" y="74.5">GND</text>
<text x="71.6" y="75.8">GND</text>
<text x="118.6" y="74.5">PE6</text>
<text x="118.6" y="77.1">PE7</text>
<text x="148.2" y="74.5">PA15</text>
<text x="175.9" y="74.8">R40</text>
<text x="175.9" y="77.3">22R</text>
<text x="212.7" y="73.5">P5V</text>
<text x="233.4" y="77.1">A-&gt;B</text>
<text x="30.9" y="79.9">10k</text>
<text x="118.6" y="79.6">PE8</text>
<text x="118.6" y="82.1">PE9</text>
<text x="149.2" y="79.6">PB0</text>
<text x="149.2" y="82.1">PB1</text>
<text x="180.8" y="78.3">GND</text>
<text x="233.4" y="79.6">CE</text>
<text x="240.9" y="80.3" transform="rotate(-90 240.9 80.3)">GND</text>
<text x="22.4" y="88.2">R74</text>
<text x="22.6" y="85.7">10k</text>
<text x="29.7" y="89.9">B</text>
<text x="36.6" y="87.1" transform="rotate(-90 36.6 87.1)">C</text>
<text x="39.4" y="89.8">Q5</text>
<text x="118.6" y="84.7">PE10</text>
<text x="118.6" y="87.2">PE11</text>
<text x="118.6" y="89.8">PE12</text>
<text x="149.2" y="84.7">PB2</text>
<text x="149.2" y="87.2">PB3</text>
<text x="149.2" y="89.8">PB4</text>
<text x="36.6" y="94.7" transform="rotate(-90 36.6 94.7)">E</text>
<text x="39.4" y="92.3">NPN</text>
<text x="118.6" y="92.3">PE13</text>
<text x="118.6" y="94.8">PE14</text>
<text x="149.2" y="92.3">PB5</text>
<text x="149.2" y="94.8">PB6</text>
<text x="238" y="92.3">GND</text>
<text x="34.8" y="101.2">GND</text>
<text x="118.6" y="97.4">PE15</text>
<text x="149.2" y="97.4">PB7</text>
<text x="149.2" y="99.9">PB8</text>
<text x="24.8" y="107.5">P8V</text>
<text x="118.6" y="102.5">PD0</text>
<text x="118.6" y="105">PD1</text>
<text x="118.6" y="107.5">PD2</text>
<text x="148" y="105">PB10</text>
<text x="148" y="107.5">PB11</text>
<text x="149.2" y="102.5">PB9</text>
<text x="206.9" y="105">+12V</text>
<text x="269.7" y="103.7">GND</text>
<text x="35.2" y="112.6">MCP1402T-E_OT</text>
<text x="41.2" y="110.1">U10</text>
<text x="118.6" y="110.1">PD3</text>
<text x="118.6" y="112.6">PD4</text>
<text x="148" y="110.1">PB12</text>
<text x="148" y="112.6">PB13</text>
<text x="186" y="108.8">R96</text>
<text x="186.1" y="111.4">82k</text>
<text x="223.4" y="110.1">D27</text>
<text x="223.5" y="112.6">1N4001</text>
<text x="233.3" y="112.9">P5V</text>
<text x="239" y="112.6">D14</text>
<text x="247.9" y="112.6">VBUS</text>
<text x="254.2" y="113.9">USB_C_Receptacle_USB2.0_16P</text>
<text x="268" y="111.4">J3</text>
<text x="33.5" y="119">VDD</text>
<text x="49" y="117.7">OUT</text>
<text x="118.6" y="115.2">PD5</text>
<text x="118.6" y="117.7">PD6</text>
<text x="148" y="115.2">PB14</text>
<text x="148" y="117.7">PB15</text>
<text x="186" y="117.7">R97</text>
<text x="200.3" y="114">Tacho</text>
<text x="214.6" y="116.4">M1</text>
<text x="214.6" y="119">Fan_3pin</text>
<text x="237.2" y="115.2">1N5819</text>
<text x="260.1" y="119">VBUS</text>
<text x="33.5" y="121.5">IN</text>
<text x="46.6" y="120.2">GND_1</text>
<text x="46.6" y="122.8">GND_2</text>
<text x="118.6" y="120.2">PD7</text>
<text x="118.6" y="122.8">PD8</text>
<text x="118.6" y="125.3">PD9</text>
<text x="149.2" y="122.8">PC0</text>
<text x="149.2" y="125.3">PC1</text>
<text x="186.1" y="120.2">10k</text>
<text x="194.9" y="125.6">R95</text>
<text x="260.1" y="124.1">CC1</text>
<text x="58.9" y="131.7">GND</text>
<text x="118.6" y="127.9">PD10</text>
<text x="118.6" y="130.4">PD11</text>
<text x="147" y="127.9">PC2_C</text>
<text x="147" y="130.4">PC3_C</text>
<text x="189.7" y="126.6">GND</text>
<text x="195.6" y="128.1">1k</text>
<text x="202.5" y="129.3">B</text>
<text x="209.3" y="126.5" transform="rotate(-90 209.3 126.5)">C</text>
<text x="212.1" y="129.1">Q11</text>
<text x="212.1" y="131.7">NPN</text>
<text x="260.1" y="126.6">CC2</text>
<text x="260.1" y="131.7">D-</text>
<text x="118.6" y="132.9">PD12</text>
<text x="118.6" y="135.5">PD13</text>
<text x="149.2" y="132.9">PC4</text>
<text x="149.2" y="135.5">PC5</text>
<text x="209.3" y="134" transform="rotate(-90 209.3 134)">E</text>
<text x="260.1" y="134.2">D-</text>
<text x="260.1" y="136.8">D+</text>
<text x="35.6" y="139.3">P3V3</text>
<text x="118.6" y="138">PD14</text>
<text x="118.6" y="140.6">PD15</text>
<text x="149.2" y="138">PC6</text>
<text x="149.2" y="140.6">PC7</text>
<text x="149.2" y="143.1">PC8</text>
<text x="189.8" y="141.8">C59</text>
<text x="207.5" y="141.8">GND</text>
<text x="260.1" y="139.3">D+</text>
<text x="28.4" y="148.2">SW1</text>
<text x="39.9" y="149.5">10k</text>
<text x="39.9" y="146.9">R38</text>
<text x="118.6" y="145.6">VCAP</text>
<text x="118.6" y="148.2">VCAP</text>
<text x="148" y="148.2">PC10</text>
<text x="149.2" y="145.6">PC9</text>
<text x="189.9" y="144.4">1p5</text>
<text x="260.1" y="146.9">SBU1</text>
<text x="260.1" y="149.5">SBU2</text>
<text x="26.3" y="150.7">SW_Push</text>
<text x="97.4" y="152">C71</text>
<text x="97.6" y="154.5">2u2</text>
<text x="112" y="152">C70</text>
<text x="112" y="154.5">2u2</text>
<text x="148" y="150.7">PC11</text>
<text x="148" y="153.3">PC12</text>
<text x="148" y="155.8">PC13</text>
<text x="181.6" y="155.8">32.768K</text>
<text x="181.6" y="153.3">X1</text>
<text x="189.8" y="153.3">C60</text>
<text x="189.9" y="155.8">1p5</text>
<text x="270.1" y="150.1" transform="rotate(-90 270.1 150.1)">GND</text>
<text x="277.7" y="150.1" transform="rotate(-90 277.7 150.1)">SHIELD</text>
<text x="40.9" y="160.9">100n</text>
<text x="40.9" y="158.3">C78</text>
<text x="148" y="158.3">PC14</text>
<text x="148" y="160.9">PC15</text>
<text x="22.1" y="164.7">GND</text>
<text x="27.2" y="167.2">SW2</text>
<text x="102.1" y="166">GND</text>
<text x="136.8" y="164.6" transform="rotate(-90 136.8 164.6)">VSS</text>
<text x="139.3" y="164.6" transform="rotate(-90 139.3 164.6)">VSSA</text>
<text x="196.1" y="166">GND</text>
<text x="271" y="163.4">GND</text>
<text x="25" y="169.8">SW_Push</text>
<text x="36.1" y="169.8">GND</text>
<text x="42.5" y="169.8">R37</text>
<text x="42.6" y="172.3">10k</text>
<text x="140.6" y="168.5">U1</text>
<text x="140.6" y="171">STM32H750VBTx</text>
<text x="27.9" y="178.7">C79</text>
<text x="40.9" y="178.7">C77</text>
<text x="133.9" y="176.1">GND</text>
<text x="27.9" y="181.2">100n</text>
<text x="40.9" y="181.2">100n</text>
<text x="22.1" y="191.4">GND</text>
<text x="36.1" y="190.1">GND</text>
</g>
<g font-size="1.8" fill="#0f0f0f">
<text x="226.1" y="20">USB_DN</text>
<text x="241.3" y="20">USB_DP</text>
<text x="252.9" y="20">USB_CC1</text>
<text x="269.2" y="20">USB_CC2</text>
<text x="105.5" y="35.2">NRST</text>
<text x="158.7" y="35.2">ESP32_RX</text>
<text x="104.2" y="40.3">BOOT0</text>
<text x="158.7" y="37.8">ESP32_TX</text>
<text x="158.7" y="47.9">MT2_UL</text>
<text x="193" y="45.4">Beep_OUT</text>
<text x="158.7" y="50.5">LMOUT</text>
<text x="217.6" y="53">U1LCD_CS</text>
<text x="252.7" y="53">OLCD_CS</text>
<text x="158.7" y="55.5">OUT25MHz</text>
<text x="215.5" y="58.1">U1LCD_MOSI</text>
<text x="216.3" y="55.5">U1LCD_SCK</text>
<text x="252.7" y="58.1">OLCD_MOSI</text>
<text x="252.7" y="55.5">OLCD_SCK</text>
<text x="158.7" y="63.2">USB_DN</text>
<text x="158.7" y="65.7">USB_DP</text>
<text x="217.6" y="65.7">U1LCD_EN</text>
<text x="218.8" y="63.2">RS_Mode</text>
<text x="219" y="60.6">AC_Mode</text>
<text x="252.7" y="65.7">OLCD_EN</text>
<text x="252.7" y="60.6">ACSelect</text>
<text x="252.7" y="63.2">RegSelect</text>
<text x="104.1" y="70.8">PWM_OUT</text>
<text x="217.8" y="70.8">UART7_RX</text>
<text x="218.1" y="68.2">UART7_TX</text>
<text x="252.7" y="70.8">CCU_TX</text>
<text x="252.7" y="68.2">CCU_RX</text>
<text x="17.8" y="75.9">Illum_IN</text>
<text x="103.5" y="75.9">UART7_RX</text>
<text x="158.7" y="73.3">UART7_TX</text>
<text x="190.5" y="75.9">F_TACHO</text>
<text x="264.7" y="74.6">RegSelect</text>
<text x="265.9" y="77.1">ACSelect</text>
<text x="54.6" y="83.5">Illum_OUT</text>
<text x="105.6" y="80.9">MT1_UH</text>
<text x="105.9" y="78.4">MT1_UL</text>
<text x="106.1" y="83.5">MT1_VL</text>
<text x="158.7" y="78.4">MT2_VL</text>
<text x="158.7" y="80.9">MT2_WL</text>
<text x="264.5" y="82.2">OLCD_SCK</text>
<text x="265.8" y="79.7">OLCD_CS</text>
<text x="105.8" y="88.6">MT1_WL</text>
<text x="105.8" y="86">MT1_VH</text>
<text x="158.7" y="86">Backlight_PWM</text>
<text x="260.7" y="89.8">OLCD_EN</text>
<text x="263.7" y="84.7">OLCD_MOSI</text>
<text x="105.4" y="91.1">MT1_WH</text>
<text x="256" y="94.9">Backlight_Out</text>
<text x="103.2" y="101.3">CAN1_RXD</text>
<text x="158.7" y="101.3">SDA</text>
<text x="158.7" y="98.7">SCL</text>
<text x="103.3" y="106.3">STM32_RX</text>
<text x="103.5" y="103.8">CAN1_TXD</text>
<text x="158.7" y="103.8">U1LCD_SCK</text>
<text x="158.7" y="114">FAN_OUT</text>
<text x="158.7" y="111.4">CAN2_RXD</text>
<text x="158.7" y="108.9">CAN2_TXD</text>
<text x="172.2" y="114">FAN_TACHO</text>
<text x="58.4" y="116.5">Backlight_Out</text>
<text x="13.8" y="120.3">Backlight_PWM</text>
<text x="103.1" y="124.1">Fan_DOWN</text>
<text x="105.9" y="121.6">Fan_UP</text>
<text x="158.7" y="121.6">U1LCD_CS</text>
<text x="158.7" y="124.1">U1LCD_MOSI</text>
<text x="245.3" y="125.4">USB_CC2</text>
<text x="245.3" y="122.8">USB_CC1</text>
<text x="101.6" y="129.2">Temp_DOWN</text>
<text x="102.4" y="131.7">FAN_TACHO 59</text>
<text x="104.4" y="126.7">Temp_UP</text>
<text x="158.7" y="126.7">U1LCD_MISO</text>
<text x="183.5" y="129.2">FAN_OUT</text>
<text x="158.7" y="136.8">MT2_UH</text>
<text x="246.2" y="133">USB_D-</text>
<text x="158.7" y="139.4">MT2_VH</text>
<text x="158.7" y="141.9">MT2_WH</text>
<text x="246.2" y="138.1">USB_D+</text>
<text x="49.5" y="154.6">BOOT0</text>
<text x="158.7" y="154.6">OUT1Hz</text>
<text x="158.7" y="152.1">STM32_TX</text>
<text x="49.5" y="173.6">NRST</text>
</g>
<g font-size="1.8" fill="#a90000">
<text x="128" y="28.6" transform="rotate(-90 128 28.6)">6</text>
<text x="130.6" y="29.3" transform="rotate(-90 130.6 29.3)">11</text>
<text x="133.1" y="29.3" transform="rotate(-90 133.1 29.3)">27</text>
<text x="135.6" y="29.3" transform="rotate(-90 135.6 29.3)">50</text>
<text x="138.2" y="29.3" transform="rotate(-90 138.2 29.3)">75</text>
<text x="140.7" y="29.9" transform="rotate(-90 140.7 29.9)">100</text>
<text x="143.3" y="29.3" transform="rotate(-90 143.3 29.3)">21</text>
<text x="114.3" y="35.3">14</text>
<text x="154.9" y="35.3">22</text>
<text x="114.3" y="40.4">94</text>
<text x="154.9" y="37.8">23</text>
<text x="154.9" y="40.4">24</text>
<text x="114.3" y="45.5">20</text>
<text x="154.9" y="42.9">25</text>
<text x="154.9" y="45.5">28</text>
<text x="73.4" y="53.4" transform="rotate(-90 73.4 53.4)">2</text>
<text x="114.3" y="50.5">12</text>
<text x="114.3" y="53.1">13</text>
<text x="154.9" y="48">29</text>
<text x="154.9" y="50.5">30</text>
<text x="154.9" y="53.1">31</text>
<text x="229.2" y="53.1">2</text>
<text x="239.8" y="49.6" transform="rotate(-90 239.8 49.6)">20</text>
<text x="248.9" y="53.1">18</text>
<text x="69.8" y="56.9">3</text>
<text x="76.1" y="56.9">1</text>
<text x="114.3" y="58.2">97</text>
<text x="154.9" y="55.6">67</text>
<text x="154.9" y="58.2">68</text>
<text x="229.2" y="55.6">3</text>
<text x="229.2" y="58.2">4</text>
<text x="248.9" y="55.6">17</text>
<text x="248.9" y="58.2">16</text>
<text x="73.4" y="62.3" transform="rotate(-90 73.4 62.3)">4</text>
<text x="114.3" y="60.7">98</text>
<text x="114.9" y="63.2">1</text>
<text x="114.9" y="65.8">2</text>
<text x="154.9" y="60.7">69</text>
<text x="154.9" y="63.2">70</text>
<text x="154.9" y="65.8">71</text>
<text x="186.6" y="65.8">4</text>
<text x="229.2" y="60.7">5</text>
<text x="229.2" y="63.2">6</text>
<text x="229.2" y="65.8">7</text>
<text x="248.9" y="60.7">15</text>
<text x="248.9" y="63.2">14</text>
<text x="248.9" y="65.8">13</text>
<text x="114.9" y="68.3">3</text>
<text x="114.9" y="70.9">4</text>
<text x="154.9" y="68.3">72</text>
<text x="154.9" y="70.9">76</text>
<text x="186.6" y="70.9">2</text>
<text x="186.6" y="68.3">3</text>
<text x="229.2" y="68.3">8</text>
<text x="229.2" y="70.9">9</text>
<text x="248.9" y="68.3">12</text>
<text x="248.9" y="70.9">11</text>
<text x="275.5" y="69.6">1</text>
<text x="114.3" y="75.9">37</text>
<text x="114.9" y="73.4">5</text>
<text x="154.9" y="73.4">77</text>
<text x="186.6" y="73.4">1</text>
<text x="229.2" y="75.9">1</text>
<text x="275.5" y="72.1">2</text>
<text x="275.5" y="74.7">3</text>
<text x="275.5" y="77.2">4</text>
<text x="114.3" y="78.5">38</text>
<text x="114.3" y="81">39</text>
<text x="114.3" y="83.6">40</text>
<text x="154.9" y="78.5">34</text>
<text x="154.9" y="81">35</text>
<text x="154.9" y="83.6">36</text>
<text x="228.6" y="78.5">19</text>
<text x="275.5" y="79.8">5</text>
<text x="275.5" y="82.3">6</text>
<text x="114.3" y="86.1">41</text>
<text x="114.3" y="88.6">42</text>
<text x="154.9" y="86.1">89</text>
<text x="154.9" y="88.6">90</text>
<text x="239.8" y="85.1" transform="rotate(-90 239.8 85.1)">10</text>
<text x="275.5" y="84.8">7</text>
<text x="275.5" y="87.4">8</text>
<text x="275.5" y="89.9">9</text>
<text x="114.3" y="91.2">43</text>
<text x="114.3" y="93.7">44</text>
<text x="154.9" y="91.2">91</text>
<text x="154.9" y="93.7">92</text>
<text x="274.9" y="92.5">10</text>
<text x="274.9" y="95">11</text>
<text x="114.3" y="96.3">45</text>
<text x="114.3" y="101.3">81</text>
<text x="154.9" y="96.3">93</text>
<text x="154.9" y="98.8">95</text>
<text x="154.9" y="101.3">96</text>
<text x="274.9" y="97.5">12</text>
<text x="114.3" y="103.9">82</text>
<text x="114.3" y="106.4">83</text>
<text x="154.9" y="103.9">46</text>
<text x="154.9" y="106.4">47</text>
<text x="114.3" y="109">84</text>
<text x="114.3" y="111.5">85</text>
<text x="154.9" y="109">51</text>
<text x="154.9" y="111.5">52</text>
<text x="209.3" y="111.4" transform="rotate(-90 209.3 111.4)">+</text>
<text x="211.5" y="111.2" transform="rotate(-90 211.5 111.2)">2</text>
<text x="29.8" y="117.9">2</text>
<text x="55.2" y="116.6">5</text>
<text x="55.2" y="119.1">1</text>
<text x="114.3" y="114">86</text>
<text x="114.3" y="116.6">87</text>
<text x="114.3" y="119.1">88</text>
<text x="154.9" y="114">53</text>
<text x="154.9" y="116.6">54</text>
<text x="202.5" y="116.3">3</text>
<text x="255.3" y="117.9">A4</text>
<text x="29.8" y="120.4">3</text>
<text x="55.2" y="121.7">4</text>
<text x="114.3" y="121.7">55</text>
<text x="114.3" y="124.2">56</text>
<text x="154.9" y="121.7">15</text>
<text x="154.9" y="124.2">16</text>
<text x="211.5" y="121.4" transform="rotate(-90 211.5 121.4)">1</text>
<text x="255.2" y="125.5">B5</text>
<text x="255.3" y="122.9">A5</text>
<text x="114.3" y="126.7">57</text>
<text x="114.3" y="129.3">58</text>
<text x="114.3" y="131.8">59</text>
<text x="154.9" y="126.7">17</text>
<text x="154.9" y="129.3">18</text>
<text x="154.9" y="131.8">32</text>
<text x="255.3" y="130.6">A7</text>
<text x="114.3" y="134.4">60</text>
<text x="114.3" y="136.9">61</text>
<text x="154.9" y="134.4">33</text>
<text x="154.9" y="136.9">63</text>
<text x="255.2" y="133.1">B7</text>
<text x="255.3" y="135.6">A6</text>
<text x="114.3" y="139.4">62</text>
<text x="154.9" y="139.4">64</text>
<text x="154.9" y="142">65</text>
<text x="255.2" y="138.2">B6</text>
<text x="114.3" y="144.5">48</text>
<text x="114.3" y="147.1">73</text>
<text x="154.9" y="144.5">66</text>
<text x="154.9" y="147.1">78</text>
<text x="154.9" y="149.6">79</text>
<text x="255.2" y="148.3">B8</text>
<text x="255.3" y="145.8">A8</text>
<text x="154.9" y="152.1">80</text>
<text x="155.5" y="154.7">7</text>
<text x="269" y="154.9" transform="rotate(-90 269 154.9)">A1</text>
<text x="276.6" y="155" transform="rotate(-90 276.6 155)">S1</text>
<text x="155.5" y="157.2">8</text>
<text x="155.5" y="159.8">9</text>
<text x="135.6" y="169" transform="rotate(-90 135.6 169)">10</text>
<text x="138.2" y="169" transform="rotate(-90 138.2 169)">19</text>
</g>
</svg>
